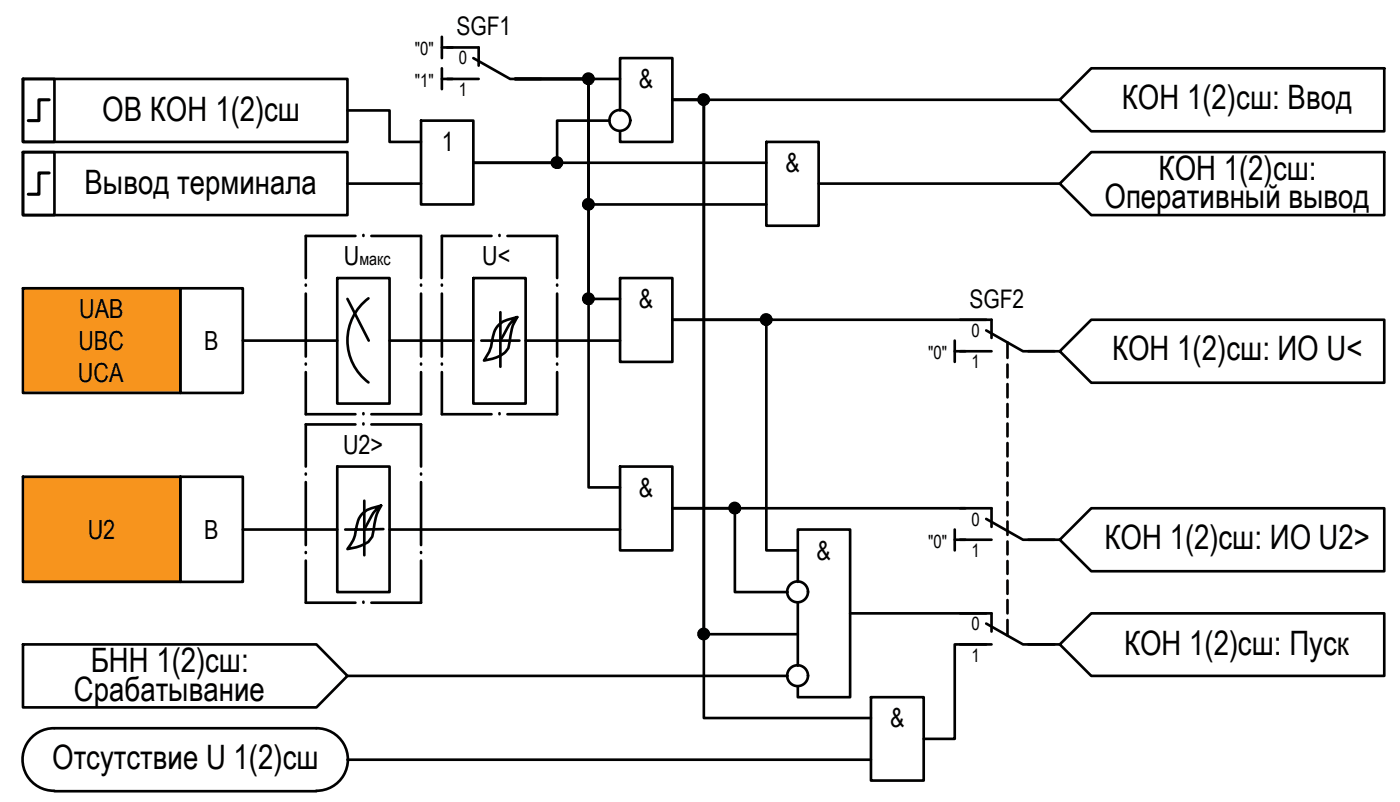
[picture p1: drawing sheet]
<svg xmlns="http://www.w3.org/2000/svg" width="134mm" height="77mm" viewBox="0 0 134 77" stroke-linecap="round" stroke-linejoin="round" font-family="sans-serif">
<g fill="none" stroke="#000" stroke-width=".25">
<path d="M2.2 7.5h3v6h-3zM2.2 7.5h31v6h-31zM40.2 11.5h5v8h-5zM42.2 3.5v2M42.2 6.5v2M42.7 4.5h3v1.8M42.7 7.5h3M45.2 5.5l3.5 2h3M58.2 11.5h-5v4h-8M59.2 10.5v-5h5v8h-5v-1M64.2 9.5h37M73.2 13.5h5v8h-5z"/>
<path d="M104.2 6.5h28v6h-28l-3-3zM104.2 14.5h28v6h-28l-3-3zM29.2 34.8h.1M29.2 27.3h.1M29.2 35.5v4h4.7M29.2 28v6M33.2 28.5l2 4M33.9 22.5h-4.7v4M34.7 22.5h.1M34.7 39.5h.1M35.2 28.5a5 5 0 0 0 0 8M35.5 22.5h4.7v4"/>
<path d="M40.2 34.8h.1M40.2 27.3h.1M40.2 35.5v4h-4.7M40.2 28v6M42.2 34.8h.1M42.2 27.3h.1M42.2 28v6M42.2 35.5v4h4.7M46.9 22.5h-4.7v4M47.7 22.5h.1M47.7 39.5h.1M47.8 29.8v5.2"/>
<path d="M47.8 32.5h1.8M48.5 22.5h4.7v4M49.4 30.3a5.7 5.7 0 0 0-.8 2.7l-.2 .4a2.94 2.94 0 0 1-2.2 1l.5-.8 .3-1a2.18 2.18 0 0 1 1.9-2.2l.5-.1a3.3 3.3 0 0 0-1.3 1.6l-.3 .6h-1.8M53.2 34.8h.1M53.2 27.3h.1M53.2 28v6M53.2 35.5v4h-4.7M59.2 26.5h5v8h-5zM64.2 30.5h30.5v1.8M91.2 32.5v2M91.7 33.5h3M94.2 31.5l3.5 2h3"/>
<path d="M104.2 30.5h28v6h-28l-3-3zM29.2 52.8h.1M29.2 45.3h.1M29.2 46v6M29.2 53.5v4h4.7M33.9 40.5h-4.7v4M34.7 40.5h.1M34.7 57.5h.1M34.8 47.8v5.2M35.5 40.5h4.7v4M36.4 48.3a6.1 6.1 0 0 0-.8 2.7l-.2 .4a2.94 2.94 0 0 1-2.2 1l.3-.4a3.5 3.5 0 0 0 .6-1.8 2.05 2.05 0 0 1 1.8-1.8l.5-.1a3.3 3.3 0 0 0-1.3 1.6l-.3 .6h-1.8M36.6 50.5h-1.8"/>
<path d="M40.2 52.8h.1M40.2 45.3h.1M40.2 46v6M40.2 53.5v4h-4.7M59.2 44.5h5v8h-5zM76.2 55.5v-5h5v16h-5v-1M76.2 57.5v6M81.2 58.5h13.5v1.8M91.2 50.5v2M91.7 48.5h3v1.8M91.7 51.5h3M94.2 59.5l3.5 2h3"/>
<path d="M94.2 49.5l3.5 2h3M104.2 48.5h28v6h-28l-3-3zM83.2 66.5h5v8h-5zM91.7 61.5h3M101.2 61.5l3-3h28v6h-28z"/>
<circle cx="53.2" cy="15.5" r=".49"/>
<circle cx="56.2" cy="7.5" r=".49"/>
<circle cx="56.2" cy="19.5" r=".49"/>
<circle cx="59.2" cy="11.5" r=".99"/>
<circle cx="67.2" cy="9.5" r=".49"/>
<circle cx="56.2" cy="28.5" r=".49"/>
<circle cx="73.2" cy="30.5" r=".49"/>
<circle cx="70.2" cy="48.5" r=".49"/>
<circle cx="67.2" cy="60.5" r=".49"/>
<circle cx="76.2" cy="64.5" r=".99"/>
</g>
<g fill="#000" stroke="#000" stroke-width=".1">
<path d="M53.1 16h.2zM53.1 15h.1zM55.9 7.9h.6zM55.9 19.1h.6zM56 8h.3zM56.1 8h.2zM56.1 19.1h.2zM56.1 7h.2zM67.1 10h.2zM67.1 9h.2zM55.8 28.3h.8zM56 29h.3z"/>
<path d="M56.1 20h.2zM56.1 29h.2zM56.1 28h.2zM73.1 31h.2zM73.1 30h.2zM70.1 49h.2zM70.1 48h.2zM67.1 61h.2zM67.1 60h.2z"/>
<path d="M53.1 16h.1zM53.1 16h.1z"/>
<path d="M53.1 15h.2zM53.1 15h.2z"/>
<path d="M53.1 15l.3 .1zM53.1 15l.3 .1z"/>
<path d="M53 15.1h.4zM53 15.1h.4z"/>
<path d="M53 16h.4zM53 16h.3z"/>
<path d="M53 15.1h.5zM53 15.1h.5z"/>
<path d="M53 16h.4zM53 16h.4z"/>
<path d="M53 15.1h.5zM52.9 15.1h.6z"/>
<path d="M53 16h.5zM53 16h.4z"/>
<path d="M52.9 15.1l.6 .1zM52.9 15.1l.6 .1z"/>
<path d="M52.9 15.9h.6zM52.9 15.9l.6 .1z"/>
<path d="M52.9 15.2h.6zM52.9 15.2h.6z"/>
<path d="M52.8 15.2h.8zM52.8 15.2h.8z"/>
<path d="M52.8 15.9h.7zM52.8 15.9h.7z"/>
<path d="M52.9 15.9h.6zM52.9 15.9h.6z"/>
<path d="M52.8 15.2h.8zM52.8 15.2h.8z"/>
<path d="M52.8 15.8h.8zM52.8 15.8l.7 .1z"/>
<path d="M52.8 15.2l.8 .1zM52.8 15.2l.8 .1z"/>
<path d="M52.7 15.3h1zM52.7 15.3h1z"/>
<path d="M52.7 15.7l.9 .1zM52.7 15.7l.9 .1z"/>
<path d="M52.8 15.8h.8zM52.8 15.8h.8z"/>
<path d="M52.7 15.3l1 .1zM52.7 15.3l1 .1z"/>
<path d="M52.7 15.4l1 .1v-.1zM52.7 15.4l1 .1h-1z"/>
<path d="M52.7 15.5h1zM52.7 15.5h1z"/>
<path d="M52.7 15.6l1 .1zM52.7 15.6l1 .1z"/>
<path d="M52.7 15.7h1zM52.7 15.7h1z"/>
<path d="M52.7 15.7h1zM52.7 15.7h.9z"/>
<path d="M52.7 15.5h1zM52.7 15.5h1z"/>
<path d="M52.7 15.5l1 .1zM52.7 15.5l1 .1z"/>
<path d="M52.7 15.6h1zM52.7 15.6h1z"/>
<path d="M56.1 8h.2zM56.1 8h.2z"/>
<path d="M56.1 7h.2zM56.1 7h.2z"/>
<path d="M56.1 19.1h.2zM56.1 19.1h.2zM56 19.1h.3z"/>
<path d="M56.1 7l.2 .1zM56.1 7l.2 .1z"/>
<path d="M56 7.1h.4zM56 7.1h.4z"/>
<path d="M56 19.1h.4zM56 19.1h.4z"/>
<path d="M56 20h.3zM56 20h.3z"/>
<path d="M56 7.1h.5zM56 7.1h.5z"/>
<path d="M56 8h.4zM56 8h.3zM56 8h.3z"/>
<path d="M56 19.1h.5zM56 19.1h.5z"/>
<path d="M56 20h.4zM56 20h.3z"/>
<path d="M56 7.1h.5zM55.9 7.1h.6z"/>
<path d="M56 8h.5zM56 8h.4z"/>
<path d="M56 19.1h.5zM56 19.1h.5zM55.9 19.1h.6z"/>
<path d="M56 20h.5zM56 20h.4z"/>
<path d="M55.9 7.1l.6 .1zM55.9 7.1l.6 .1z"/>
<path d="M55.9 7.2h.7zM55.9 7.2h.7z"/>
<path d="M55.9 7.9h.6zM55.9 7.9l.6 .1z"/>
<path d="M55.9 19.1l.7 .1zM55.9 19.1l.7 .1z"/>
<path d="M55.9 19.9h.6zM55.9 19.9h.6z"/>
<path d="M55.9 19.9h.6zM55.9 19.9l.6 .1z"/>
<path d="M55.8 7.2h.8zM55.8 7.2h.8z"/>
<path d="M55.8 7.9h.8zM55.8 7.9h.7zM55.9 7.9h.6z"/>
<path d="M55.8 19.2h.8zM55.8 19.2h.8z"/>
<path d="M55.8 19.9h.8zM55.8 19.9h.7z"/>
<path d="M55.8 7.8h.8zM55.8 7.8l.8 .1z"/>
<path d="M55.8 19.2l.8 .1zM55.8 19.2l.8 .1z"/>
<path d="M55.8 19.9h.8zM55.8 19.9h.8z"/>
<path d="M55.8 7.2h.8zM55.8 7.2h.8z"/>
<path d="M55.8 7.2l.8 .1zM55.8 7.2l.8 .1z"/>
<path d="M55.7 7.3h1zM55.7 7.3h1z"/>
<path d="M55.7 7.7l.9 .1zM55.7 7.7l.9 .1z"/>
<path d="M55.8 7.8h.8zM55.8 7.8h.8z"/>
<path d="M55.8 19.3h.8zM55.8 19.3h.8z"/>
<path d="M55.7 19.3h1zM55.7 19.3h1z"/>
<path d="M55.7 19.8h.9zM55.7 19.8h.9z"/>
<path d="M55.8 19.8h.8zM55.8 19.8l.8 .1z"/>
<path d="M55.7 7.3l1 .1v-.1zM55.7 7.3l1 .1h-1z"/>
<path d="M55.7 7.4l1 .1zM55.7 7.4l1 .1z"/>
<path d="M55.7 7.5h1zM55.7 7.5h1z"/>
<path d="M55.7 7.5h1zM55.7 7.5h1z"/>
<path d="M55.7 7.6h1zM55.7 7.6h1z"/>
<path d="M55.7 7.6l1 .1zM55.7 7.6l1 .1z"/>
<path d="M55.7 7.7h1zM55.7 7.7h1z"/>
<path d="M55.7 7.7h1zM55.7 7.7h.9z"/>
<path d="M55.7 19.3l1 .1zM55.7 19.3l1 .1z"/>
<path d="M55.7 19.4h1zM55.7 19.4h1z"/>
<path d="M55.7 19.4l1 .1zM55.7 19.4l1 .1z"/>
<path d="M55.7 19.5h1zM55.7 19.5h1z"/>
<path d="M55.7 19.6h1zM55.7 19.6h1h-1z"/>
<path d="M55.7 19.6l1 .1zM55.7 19.6l1 .1z"/>
<path d="M55.7 19.7h1zM55.7 19.7h1z"/>
<path d="M55.7 19.7h1zM55.7 19.7l.9 .1z"/>
<path d="M55.7 7.5h1zM55.7 7.5l1 .1z"/>
<path d="M55.7 19.5h1zM55.7 19.5l1 .1z"/>
<path d="M67.1 10h.2zM67.1 10h.2z"/>
<path d="M67.1 9l.2 .1zM67.1 9l.2 .1z"/>
<path d="M67.1 9.1h.2zM67 9.1h.3z"/>
<path d="M67 9.1h.4zM67 9.1h.4z"/>
<path d="M67 10h.3zM67 10h.3z"/>
<path d="M67 9.1h.4zM67 9.1h.4z"/>
<path d="M67 10h.4zM67 10h.3z"/>
<path d="M67 9.1h.5zM66.9 9.1h.6z"/>
<path d="M67 9.9h.4zM67 9.9l.4 .1z"/>
<path d="M66.9 9.1h.6zM66.9 9.1h.6z"/>
<path d="M66.9 9.9h.6zM66.9 9.9h.5z"/>
<path d="M66.9 9.1l.7 .1zM66.9 9.1l.7 .1z"/>
<path d="M66.9 9.9h.6zM66.9 9.9h.6z"/>
<path d="M66.8 9.2h.8zM66.8 9.2h.8z"/>
<path d="M66.8 9.9h.8zM66.8 9.9h.7z"/>
<path d="M66.8 9.2l.8 .1zM66.8 9.2l.8 .1z"/>
<path d="M66.8 9.3h.8zM66.8 9.3h.8z"/>
<path d="M66.8 9.8h.8zM66.8 9.8h.8z"/>
<path d="M66.8 9.8h.8zM66.8 9.8l.8 .1z"/>
<path d="M66.8 9.3l.9 .1zM66.8 9.3l.9 .1z"/>
<path d="M66.8 9.7h.8zM66.8 9.7l.8 .1z"/>
<path d="M66.8 9.4h.9zM66.8 9.4h.9z"/>
<path d="M66.7 9.4h1zM66.7 9.4h1z"/>
<path d="M66.7 9.4l1 .1zM66.7 9.4l1 .1z"/>
<path d="M66.7 9.5h1zM66.7 9.5h1z"/>
<path d="M66.7 9.5l1 .1zM66.7 9.5l1 .1z"/>
<path d="M66.7 9.6h1zM66.7 9.6h1z"/>
<path d="M66.7 9.6l1 .1zM66.7 9.6l1 .1z"/>
<path d="M66.7 9.7h1zM66.7 9.7h1z"/>
<path d="M66.8 9.7h.9zM66.8 9.7h.8z"/>
<path d="M56.1 20h.2zM56.1 20h.2z"/>
<path d="M56.1 29h.2zM56.1 29h.2z"/>
<path d="M56.1 28h.2zM56.1 28h.2z"/>
<path d="M56.1 28l.2 .1zM56.1 28l.2 .1z"/>
<path d="M56 28.1h.4zM56 28.1h.4z"/>
<path d="M56 28.1h.5zM56 28.1h.5z"/>
<path d="M56 29h.4zM56 29h.3zM56 29h.3z"/>
<path d="M56 28.1h.5zM55.9 28.1h.6z"/>
<path d="M56 29h.5zM56 29h.4z"/>
<path d="M55.9 28.1l.6 .1zM55.9 28.1l.6 .1z"/>
<path d="M55.9 28.2h.7zM55.9 28.2h.7z"/>
<path d="M55.9 28.9l.6 .1zM55.9 28.9l.6 .1z"/>
<path d="M55.9 29h.6zM55.9 29h.6z"/>
<path d="M55.8 28.2h.8zM55.8 28.2h.8z"/>
<path d="M55.8 28.9h.8zM55.8 28.9h.7z"/>
<path d="M55.8 28.2l.8 .1zM55.8 28.2l.8 .1zM55.7 28.3h.9z"/>
<path d="M55.8 28.8h.8zM55.8 28.8l.8 .1z"/>
<path d="M55.7 28.3l1 .1-.1-.1zM55.7 28.3l1 .1h-1z"/>
<path d="M55.7 28.7l.9 .1zM55.7 28.7l.9 .1z"/>
<path d="M55.8 28.8h.8zM55.8 28.8h.8z"/>
<path d="M55.7 28.4h1zM55.7 28.4h1z"/>
<path d="M55.7 28.4h1zM55.7 28.4h1z"/>
<path d="M55.7 28.4l1 .1zM55.7 28.4l1 .1z"/>
<path d="M55.7 28.5h1zM55.7 28.5h1z"/>
<path d="M55.7 28.6h1zM55.7 28.6h1z"/>
<path d="M55.7 28.6l1 .1zM55.7 28.6l1 .1z"/>
<path d="M55.7 28.7h1zM55.7 28.7h1z"/>
<path d="M55.7 28.7h1zM55.7 28.7h.9z"/>
<path d="M55.7 28.5h1zM55.7 28.5l1 .1z"/>
<path d="M73.1 31h.2zM73.1 31h.2z"/>
<path d="M73.1 30l.2 .1zM73.1 30l.2 .1z"/>
<path d="M73.1 30.1h.3zM73 30.1h.4z"/>
<path d="M73 30.1h.4zM73 30.1h.4z"/>
<path d="M73 31h.4zM73 31h.3z"/>
<path d="M73 30.1h.4zM73 30.1h.4z"/>
<path d="M73 31h.4zM73 31h.4z"/>
<path d="M72.9 30.1h.6zM72.9 30.1h.6z"/>
<path d="M72.9 30.9h.5zM72.9 30.9h.6z"/>
<path d="M72.9 30.9h.5zM72.9 30.9l.5 .1z"/>
<path d="M72.9 30.1h.6zM72.9 30.1h.6z"/>
<path d="M72.9 30.1l.7 .1zM72.9 30.1l.7 .1z"/>
<path d="M72.9 30.9h.6zM72.9 30.9h.6z"/>
<path d="M72.8 30.2h.8zM72.8 30.2h.8z"/>
<path d="M72.8 30.2l.8 .1zM72.8 30.2l.8 .1z"/>
<path d="M72.8 30.8l.8 .1zM72.8 30.8l.8 .1z"/>
<path d="M72.8 30.9h.8zM72.8 30.9h.7z"/>
<path d="M72.8 30.3h.9zM72.8 30.3h.9z"/>
<path d="M72.8 30.8h.8zM72.8 30.8h.8z"/>
<path d="M72.8 30.3l.9 .1zM72.8 30.3l.9 .1z"/>
<path d="M72.7 30.4h1zM72.7 30.4h1z"/>
<path d="M72.7 30.7l1 .1zM72.7 30.7l1 .1z"/>
<path d="M72.8 30.8h.9zM72.8 30.8h.8z"/>
<path d="M72.7 30.4h1zM72.7 30.4h1z"/>
<path d="M72.7 30.4l1 .1zM72.7 30.4l1 .1z"/>
<path d="M72.7 30.5h1zM72.7 30.5h1z"/>
<path d="M72.7 30.5l1 .1zM72.7 30.5l1 .1z"/>
<path d="M72.7 30.6h1zM72.7 30.6h1z"/>
<path d="M72.7 30.6h1zM72.7 30.6h1z"/>
<path d="M72.7 30.6l1 .1v-.1zM72.7 30.6l1 .1h-1z"/>
<path d="M70.1 49h.2zM70.1 49h.2z"/>
<path d="M70.1 48h.2zM70.1 48h.2z"/>
<path d="M70.1 48h.3zM70.1 48h.3z"/>
<path d="M70.1 48l.3 .1zM70.1 48l.3 .1z"/>
<path d="M70.1 49h.3zM70.1 49h.2z"/>
<path d="M70 48.1h.4zM70 48.1h.4z"/>
<path d="M70 49h.4zM70 49h.4z"/>
<path d="M70 48.1h.5zM70 48.1h.5z"/>
<path d="M70 49h.4zM70 49h.4z"/>
<path d="M69.9 48.1h.6zM69.9 48.1h.6z"/>
<path d="M69.9 48.9h.6zM69.9 48.9l.5 .1z"/>
<path d="M69.9 48.1l.7 .1zM69.9 48.1l.7 .1z"/>
<path d="M69.9 48.9h.6zM69.9 48.9h.6z"/>
<path d="M69.8 48.2h.8zM69.8 48.2h.8z"/>
<path d="M69.8 48.9h.8zM69.8 48.9h.7z"/>
<path d="M69.8 48.2l.8 .1zM69.8 48.2l.8 .1z"/>
<path d="M69.8 48.3h.8zM69.8 48.3h.8z"/>
<path d="M69.8 48.8l.8 .1zM69.8 48.8l.8 .1z"/>
<path d="M69.8 48.9h.8zM69.8 48.9h.8z"/>
<path d="M69.8 48.3h.8zM69.8 48.3h.8z"/>
<path d="M69.8 48.3l.9 .1zM69.8 48.3l.9 .1z"/>
<path d="M69.8 48.7l.8 .1zM69.8 48.7l.8 .1z"/>
<path d="M69.8 48.8h.8zM69.8 48.8h.8z"/>
<path d="M69.7 48.4h1zM69.7 48.4h1z"/>
<path d="M69.7 48.4l1 .1zM69.7 48.4l1 .1z"/>
<path d="M69.7 48.5h1zM69.7 48.5h1z"/>
<path d="M69.7 48.5l1 .1zM69.7 48.5l1 .1z"/>
<path d="M69.7 48.6h1zM69.7 48.6h1h-1z"/>
<path d="M69.7 48.6l1 .1zM69.7 48.6l1 .1z"/>
<path d="M69.7 48.7h1zM69.7 48.7h.9z"/>
<path d="M67.1 61h.2zM67.1 61h.2z"/>
<path d="M67.1 60h.2zM67.1 60h.2z"/>
<path d="M67.1 60l.2 .1zM67.1 60l.2 .1z"/>
<path d="M67 60.1h.4zM67 60.1h.4z"/>
<path d="M67 61h.3zM67 61h.3z"/>
<path d="M67 60.1h.4zM67 60.1h.4z"/>
<path d="M67 61h.4zM67 61h.3z"/>
<path d="M67 60.1h.5zM66.9 60.1h.6z"/>
<path d="M67 61h.4zM67 61h.4z"/>
<path d="M66.9 60.1l.6 .1zM66.9 60.2h.6z"/>
<path d="M66.9 60.9h.6zM66.9 60.9l.5 .1z"/>
<path d="M66.9 60.2h.7zM66.9 60.2h.7z"/>
<path d="M66.9 60.9h.6zM66.9 60.9h.6z"/>
<path d="M66.8 60.2h.8zM66.8 60.2h.8z"/>
<path d="M66.8 60.9h.8zM66.8 60.9h.7z"/>
<path d="M66.8 60.2h.8zM66.8 60.2h.8z"/>
<path d="M66.8 60.2l.8 .1zM66.8 60.2l.8 .1z"/>
<path d="M66.8 60.8h.8zM66.8 60.8h.8z"/>
<path d="M66.8 60.8h.8zM66.8 60.8l.8 .1z"/>
<path d="M66.8 60.3h.9zM66.8 60.3h.9z"/>
<path d="M66.8 60.7h.8zM66.8 60.7l.8 .1z"/>
<path d="M66.8 60.3l.9 .1zM66.8 60.3l.9 .1z"/>
<path d="M66.7 60.4l1 .1v-.1zM66.7 60.4l1 .1h-1z"/>
<path d="M66.7 60.5h1zM66.7 60.5h1z"/>
<path d="M66.7 60.5h1zM66.7 60.5h1z"/>
<path d="M66.7 60.5l1 .1zM66.7 60.5l1 .1z"/>
<path d="M66.7 60.6h1zM66.7 60.6h1z"/>
<path d="M66.7 60.6l1 .1zM66.7 60.6l1 .1z"/>
<path d="M66.7 60.7h1zM66.7 60.7h1z"/>
<path d="M66.8 60.7h.9zM66.8 60.7h.8z"/>
</g>
<!-- layer: 0 -->
<g fill="#f7941d" stroke="#f7941d" stroke-width=".1">
<path d="M2.2 27.5l15 10v-10zM2.2 27.5l15 10h-15z"/>
<path d="M2.2 45.5l15 10v-10zM2.2 45.5l15 10h-15z"/>
</g>
<g fill="none" stroke="#000" stroke-width=".25">
<path d="M2.2 14.5h3v6h-3zM2.2 14.5h31v6h-31zM33.2 10.5h4v3h3M33.2 17.5h7M42.2 7.5h1M42.2 4.5h1M45.2 15.5h28M49.2 7.5h7v21h3M49.2 7.5h7v12h17M49.2 7.5h7v39h3M49.2 7.5h10M78.2 17.5h23"/>
<path d="M2.2 27.5h15v10h-15zM17.2 27.5h6v10h-6zM23.2 32.5h9M32.2 26.5h5v12h-5zM37.2 32.5h8M45.2 26.5h5v12h-5zM50.2 32.5h9M64.2 30.5h9v22h3M91.2 33.5h1M96.2 32.7v1.5M96.2 34.8v1.2M96.2 36.7v1.2"/>
<path d="M96.2 38.6v1.2M98.2 33.5h3M2.2 45.5h15v10h-15zM17.2 45.5h6v10h-6zM23.2 50.5h9M32.2 44.5h5v12h-5zM37.2 50.5h22M91.2 51.5h1M92.2 48.5h-28h6v8h5M96.2 40.4v1.3M96.2 42.3v1.3M96.2 44.2v1.2"/>
<path d="M96.2 46.1v1.2M96.2 47.9v1.3M96.2 49.8v1.3M96.2 51.7v1.2M96.2 53.6v1.2M96.2 55.4v1.3M96.2 57.3v1.2M96.2 59.2v1.5M98.2 51.5h3M2.2 61.5h28l3 3-3 3h-28zM5.2 75.5a2.98 2.98 0 0 1-3-3 2.98 2.98 0 0 1 3-3h25a2.98 2.98 0 0 1 3 3 2.98 2.98 0 0 1-3 3M5.2 75.5h25"/>
<path d="M33.2 64.5h42M33.2 72.5h50M76.2 60.5h-9v-51h-3h3v59h16M94.2 61.5h-3v9h-3M98.2 61.5h3"/>
<circle cx="76.2" cy="56.5" r=".99"/>
</g>
<path d="M4.7 9.5h-1v2h-1" fill="none" stroke="#000" stroke-width=".3"/>
<!-- layer: 0 -->
<path d="M4.7 16.5h-1v2h-1" fill="none" stroke="#000" stroke-width=".3"/>
<g font-size="3.2">
<text x="9.8" y="11.5">ОВ КОН 1(2)сш</text>
<text x="107.1" y="10.4">КОН 1(2)сш: Ввод</text>
<text x="110.7" y="17.1">КОН 1(2)сш:</text>
<text x="8.1" y="18.5">Вывод терминала</text>
<text x="105.5" y="19.9">Оперативный вывод</text>
<text x="106.2" y="34.4">КОН 1(2)сш: ИО U&lt;</text>
<text x="105.5" y="52.4">КОН 1(2)сш: ИО U2&gt;</text>
<text x="8.7" y="64.1">БНН 1(2)сш:</text>
<text x="107.4" y="62.5">КОН 1(2)сш: Пуск</text>
<text x="7.1" y="66.9">Срабатывание</text>
<text x="5" y="73.4">Отсутствие U 1(2)сш</text>
</g>
<g font-size="2.5">
<text x="61" y="8.4">&amp;</text>
<text x="42.2" y="14.4">1</text>
<text x="75" y="16.4">&amp;</text>
<text x="32.8" y="25.3">U</text>
<text x="46.1" y="25.3">U&lt;</text>
<text x="61" y="29.4">&amp;</text>
<text x="7.5" y="33.4">UBC</text>
<text x="7.6" y="30.4">UAB</text>
<text x="19.5" y="33.4">В</text>
<text x="7.4" y="36.4">UCA</text>
<text x="32.8" y="43.3">U2&gt;</text>
<text x="61" y="47.4">&amp;</text>
<text x="8.4" y="51.4">U2</text>
<text x="19.5" y="51.4">В</text>
<text x="78" y="53.4">&amp;</text>
<text x="85" y="69.4">&amp;</text>
</g>
<g font-size="2.4">
<text x="43.6" y="3.4">SGF1</text>
<text x="92.6" y="29.4">SGF2</text>
</g>
<g font-size="1.7">
<text x="39.6" y="5.3">&quot;0&quot;</text>
<text x="39.6" y="8.3">&quot;1&quot;</text>
<text x="43.8" y="6.1">0</text>
<text x="43.8" y="9.1">1</text>
<text x="34.3" y="25.3">макс</text>
<text x="88.6" y="34.3">&quot;0&quot;</text>
<text x="92.8" y="32.2">0</text>
<text x="92.8" y="35.1">1</text>
<text x="88.6" y="52.3">&quot;0&quot;</text>
<text x="92.8" y="50.2">0</text>
<text x="92.8" y="53.2">1</text>
<text x="92.8" y="60.2">0</text>
<text x="92.8" y="63.2">1</text>
</g>
</svg>
